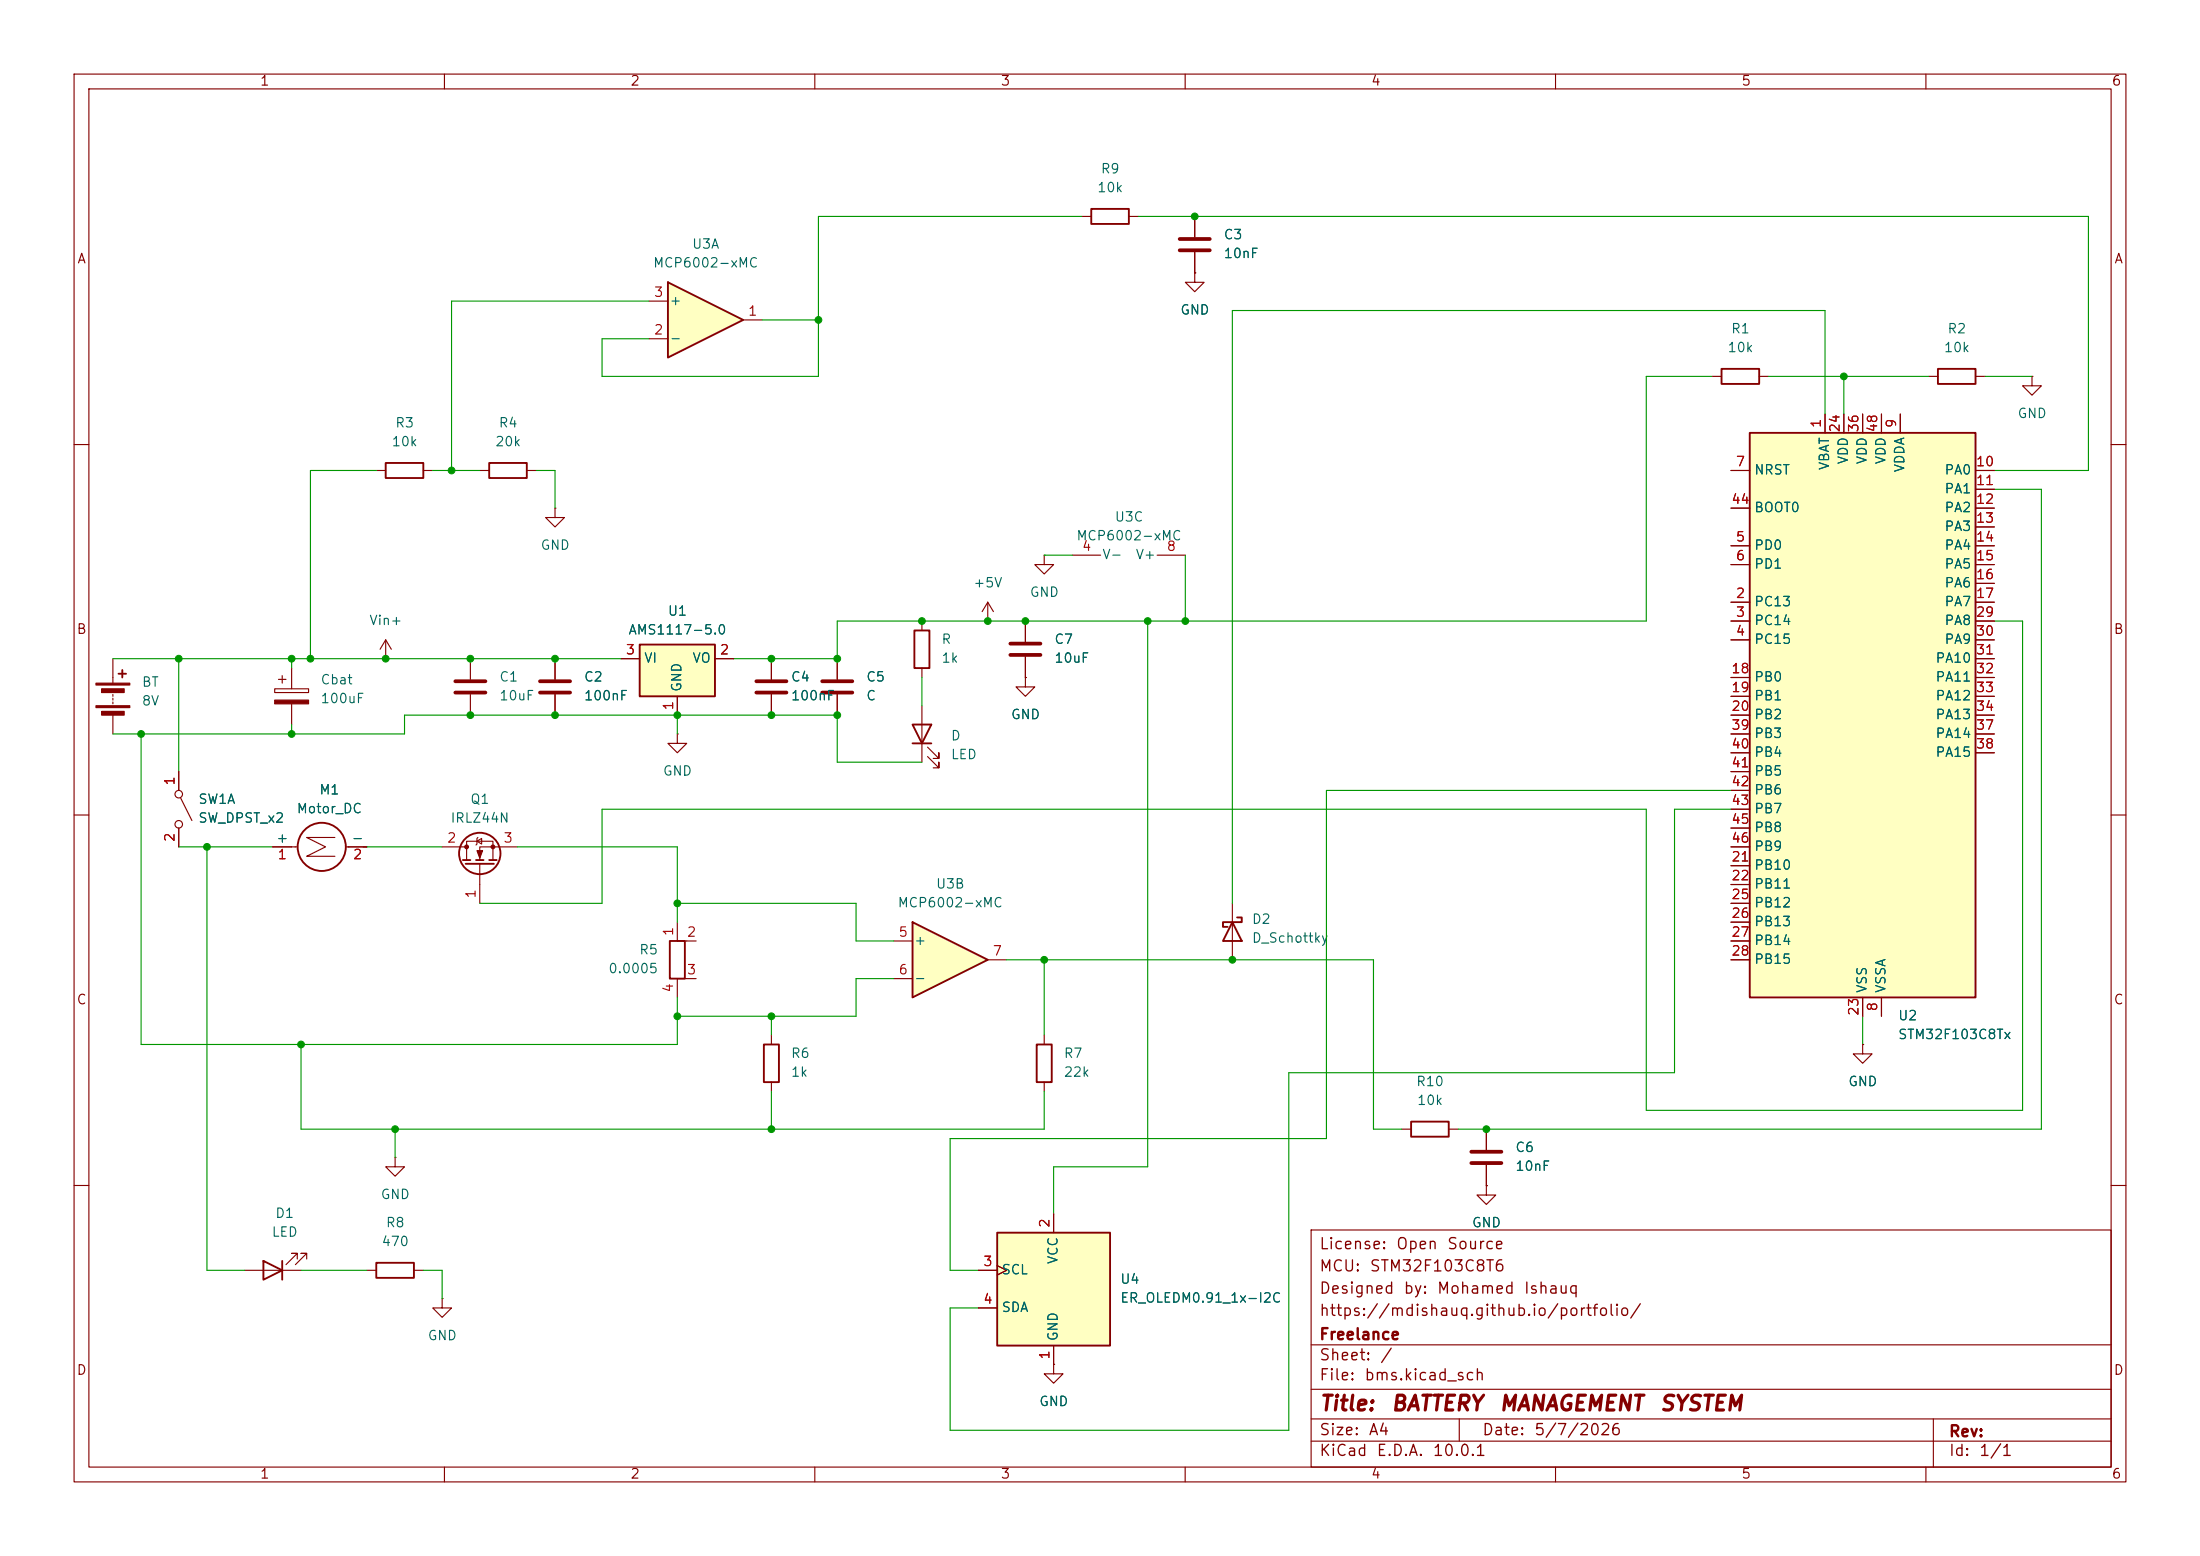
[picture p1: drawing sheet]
<svg xmlns="http://www.w3.org/2000/svg" width="297mm" height="210mm" viewBox="0 0 297 210" stroke-linecap="round" stroke-linejoin="round" font-family="sans-serif">
<g fill="none" stroke="#840000" stroke-width=".15">
<path d="M10 10h277v190h-277zM12 12h273v186h-273zM60 10v2M110 10v2M160 10v2M210 10v2M260 10v2M10 60h2M285 60h2M10 110h2M285 110h2M10 160h2"/>
<path d="M177 166h108v32h-108zM285 160h2M60 198v2M110 198v2M160 198v2M177 194.5h108M177 191.5h108M177 187.5h108M177 181.5h108M197 191.5v3M210 198v2M260 198v2"/>
<path d="M261 191.5v6.5"/>
</g>
<path d="M86.4 87h10.1v7h-10.1z" fill="#ffffc2"/>
<path d="M147.3 28.2h5.1v2h-5.1zM86.4 87h10.1v7h-10.1zM103.1 141h2.1v5.1h-2.1z" fill="none" stroke="#840000" stroke-width=".25"/>
<g fill="none" stroke="#840000" stroke-width=".15">
<path d="M146 29.2h1.3M152.4 29.2h1.3M144.8 74.9h3.8M156.2 74.9h3.8M83.8 88.9h2.6M91.4 94v2.5M96.5 88.9h2.6M104.1 88.9v2.8M104.1 93.7v2.8M104.1 139.7v1.3M104.1 146.1v1.2M251.5 141v1.2h1.2l-1.2 1.3-1.3-1.3h1.3"/>
<path d="M251.5 141h.1"/>
</g>
<path d="M102.1 91.9h4.1M102.1 93.5h4.1" fill="none" stroke="#840000" stroke-width=".51"/>
<path d="M236.2 58.4h30.5v76.2h-30.5z" fill="#ffffc2"/>
<path d="M236.2 58.4h30.5v76.2h-30.5z" fill="none" stroke="#840000" stroke-width=".25"/>
<g fill="none" stroke="#840000" stroke-width=".15">
<path d="M246.4 55.9v2.5M248.9 55.9v2.5M251.5 55.9v2.5M254 55.9v2.5M256.5 55.9v2.5M233.7 73.7h2.5M233.7 76.2h2.5M233.7 63.5h2.5M233.7 68.6h2.5M266.7 73.7h2.5M266.7 76.2h2.5M266.7 63.5h2.5"/>
<path d="M266.7 66h2.5M266.7 68.6h2.5M266.7 71.1h2.5M266.7 78.7h2.5M233.7 81.3h2.5M233.7 83.8h2.5M233.7 86.4h2.5M233.7 91.4h2.5M233.7 94h2.5M233.7 96.5h2.5M233.7 99.1h2.5M266.7 81.3h2.5"/>
<path d="M266.7 83.8h2.5M266.7 86.4h2.5M266.7 91.4h2.5M266.7 94h2.5M266.7 96.5h2.5M266.7 88.9h2.5M266.7 99.1h2.5M233.7 116.8h2.5M233.7 119.4h2.5M233.7 101.6h2.5M233.7 104.1h2.5M233.7 106.7h2.5"/>
<path d="M233.7 109.2h2.5M233.7 111.8h2.5M233.7 114.3h2.5M266.7 101.6h2.5M233.7 121.9h2.5M233.7 124.5h2.5M233.7 127h2.5M233.7 129.5h2.5M251.5 134.6v2.6M254 134.6v2.6"/>
</g>
<path d="M90.2 38.1l10.1 5.1-10.1 5.1z" fill="#ffffc2"/>
<path d="M90.2 38.1l10.1 5.1-10.1 5.1zM123.4 85.1h2.1v5.1h-2.1z" fill="none" stroke="#840000" stroke-width=".25"/>
<g fill="none" stroke="#840000" stroke-width=".15">
<path d="M87.6 45.7h2.6M87.6 40.6h2.6M100.3 43.2h2.6M141 74.9v1.3h1.2l-1.2 1.3-1.3-1.3h1.3M141 74.9h.1M63.5 88.9v2.8M63.5 93.7v2.8M74.9 88.9v2.8M74.9 93.7v2.8M113 88.9v2.8M113 93.7v2.8M124.5 83.8v1.3"/>
<path d="M124.5 90.2v1.2"/>
</g>
<path d="M61.5 91.9h4M61.5 93.5h4M72.9 91.9h4.1M72.9 93.5h4.1M111 91.9h4.1M111 93.5h4.1" fill="none" stroke="#840000" stroke-width=".51"/>
<path d="M123.2 124.5l10.1 5-10.1 5.1z" fill="#ffffc2"/>
<path d="M232.4 49.8h5.1v2h-5.1zM261.6 49.8h5.1v2h-5.1zM52.1 62.5h5v2h-5zM66 62.5h5.1v2h-5.1zM16 90.9h1M16.5 90.4v1M123.2 97.8h2.5l-1.2 2.5zM123.2 100.3h2.5M90.4 127h2.1v5.1h-2.1zM123.2 124.5l10.1 5-10.1 5.1zM35.6 170.2l2.5 1.3-2.5 1.2zM38.1 170.2v2.5" fill="none" stroke="#840000" stroke-width=".25"/>
<g fill="none" stroke="#840000" stroke-width=".15">
<path d="M161.3 36.8v1.3h1.3l-1.3 1.3-1.3-1.3h1.3M161.3 36.8h.1M161.3 29.2v2.8M161.3 34v2.8M231.1 50.8h1.3M237.5 50.8h1.3M260.3 50.8h1.3M266.7 50.8h1.3M274.3 50.8v1.3h1.3l-1.3 1.2-1.3-1.2h1.3M274.3 50.8h.1M50.8 63.5h1.3M57.1 63.5h1.3"/>
<path d="M64.8 63.5h1.2M71.1 63.5h1.3M74.9 68.6v1.3h1.3l-1.3 1.2-1.2-1.2h1.2M74.9 68.6h.1M15.2 88.9v3.3M15.2 93.7v.3M15.2 94.2v.3M15.2 94.7v.3M15.2 96.5v2.6M37.1 93h4.6v.5h-4.6zM37.6 91.7h1M38.1 91.2v1"/>
<path d="M39.4 90.2v2.8M39.4 95v2.8M52.1 88.9h.1M52.1 86.4l-.8 1.2M52.1 86.4l.7 1.2M52.1 86.4v2.5M124.5 95.3v7.6M133.3 83.8h.1M133.3 81.3l-.7 1.3M133.3 81.3l.8 1.3M133.3 81.3v2.5M138.4 91.4v1.3h1.3l-1.3 1.3-1.2-1.3h1.2"/>
<path d="M138.4 91.4h.1M138.4 83.8v2.8M138.4 88.6v2.8M125.2 102.1l1.5 1.5v-.7v.7h-.7M125.2 100.8l1.5 1.6v-.8v.8h-.7M91.4 124.5v2.5h2.6M94 132.1h-2.6v2.5M120.6 127h2.6M120.6 132.1h2.6M133.3 129.5h2.6M33 171.5h7.6M40.1 169.9v-.7h-.7h.7l-1.5 1.5"/>
<path d="M41.4 169.9v-.7h-.8h.8l-1.5 1.5"/>
</g>
<path d="M159.3 32.3h4M159.3 33.8h4M136.4 86.9h4.1M136.4 88.4h4.1" fill="none" stroke="#840000" stroke-width=".51"/>
<g fill="#840000" stroke="#840000" stroke-width=".15">
<path d="M37.1 94.5h4.6v.5h-4.6z"/>
<path d="M13 92.2h4.5v.3h-4.5z"/>
<path d="M13 95.3h4.5v.2h-4.5z"/>
<path d="M13.7 93h3.1v.5h-3.1z"/>
<path d="M13.7 96h3.1v.5h-3.1z"/>
</g>
<path d="M134.6 166.4h15.3v15.2h-15.3z" fill="#ffffc2"/>
<g fill="none" stroke="#840000" stroke-width=".25">
<path d="M62.5 116.1h1M62.9 116.6h3.8M64.3 116.1h1M66 116.1h1.1M166.4 124.5l1.2 2.5h-2.5zM167 123.8h.6v.7h-2.5v.6h.6M140 141h2v5.1h-2zM190.5 151.4h5.1v2h-5.1zM50.8 170.4h5.1v2.1h-5.1zM134.6 166.4h15.3v15.2h-15.3z"/>
<circle cx="43.4" cy="114.3" r="3.3"/>
<circle cx="64.8" cy="115.2" r="2.79"/>
</g>
<g fill="none" stroke="#840000" stroke-width=".15">
<path d="M161.3 36.8h.1M161.3 29.2v2.8M161.3 34v2.8M246.4 55.9v2.5M248.9 55.9v2.5M251.5 55.9v2.5M254 55.9v2.5M256.5 55.9v2.5M233.7 73.7h2.5M233.7 76.2h2.5M233.7 63.5h2.5M233.7 68.6h2.5"/>
<path d="M266.7 73.7h2.5M266.7 76.2h2.5M266.7 63.5h2.5M266.7 66h2.5M266.7 68.6h2.5M266.7 71.1h2.5M266.7 78.7h2.5M74.9 88.9v2.8M74.9 93.7v2.8M83.8 88.9h2.6M91.4 99.1v1.2h1.3l-1.3 1.3-1.2-1.3h1.2M91.4 99.1h.1"/>
<path d="M91.4 94v2.5M96.5 88.9h2.6M104.1 88.9v2.8M104.1 93.7v2.8M113 88.9v2.8M113 93.7v2.8M138.4 91.4h.1M138.4 83.8v2.8M138.4 88.6v2.8M233.7 81.3h2.5M233.7 83.8h2.5M233.7 86.4h2.5"/>
<path d="M233.7 91.4h2.5M233.7 94h2.5M233.7 96.5h2.5M233.7 99.1h2.5M266.7 88.9h2.5M266.7 81.3h2.5M266.7 83.8h2.5M266.7 86.4h2.5M266.7 91.4h2.5M266.7 94h2.5M266.7 96.5h2.5M266.7 99.1h2.5"/>
<path d="M24.1 104.1v2.6M24.1 111.8v2.5M24.4 107.7l1.5 3M36.8 114.3h3.4M45.2 113h-3.8l2.5 1.3-2.5 1.3h3.8M46.7 114.3h2.8M59.7 114.3h3.3M63 116.1v-2.6h3.5v2.6M64.4 113.5l.6-.3v.7zM64.5 113l-.1 .2v.7l-.1 .1M64.8 116.6v5.3M69.8 114.3h-5v1.8"/>
<path d="M233.7 114.3h2.5M233.7 116.8h2.5M233.7 119.4h2.5M233.7 101.6h2.5M233.7 104.1h2.5M233.7 106.7h2.5M233.7 109.2h2.5M233.7 111.8h2.5M266.7 101.6h2.5M141 139.7v1.3M166.4 121.9v7.6M233.7 121.9h2.5"/>
<path d="M233.7 124.5h2.5M233.7 127h2.5M233.7 129.5h2.5M251.5 134.6v2.6M254 134.6v2.6M53.3 156.2v1.3h1.3l-1.3 1.3-1.2-1.3h1.2M53.3 156.2h.1M141 146.1v1.2M189.2 152.4h1.3M195.6 152.4h1.2M200.7 152.4v2.8M200.7 157.2v2.8"/>
<path d="M251.5 141h.1M49.5 171.5h1.3M55.9 171.5h1.2M59.7 175.3v1.2h1.3l-1.3 1.3-1.3-1.3h1.3M59.7 175.3h.1M132.1 171.5h2.5M132.1 176.5h2.5M134.6 170.8l1.3 .7-1.3 .6M142.2 163.8v2.6M200.7 160v1.3h1.2l-1.2 1.3-1.3-1.3h1.3M200.7 160h.1M142.2 184.2v1.2h1.3l-1.3 1.3-1.2-1.3h1.2"/>
<path d="M142.2 184.2h.1M142.2 181.6v2.6"/>
<circle cx="24.1" cy="111.3" r=".51"/>
<circle cx="24.1" cy="107.2" r=".51"/>
</g>
<g fill="#840000" stroke="#840000" stroke-width=".15">
<path d="M64.4 114.8h.8l-.4 1z"/>
<circle cx="63" cy="114.3" r=".25"/>
<circle cx="66.5" cy="114.3" r=".25"/>
</g>
<path d="M198.6 155.4h4.1M198.6 157h4.1" fill="none" stroke="#840000" stroke-width=".51"/>
<g fill="none" stroke="#009600" stroke-width=".15">
<path d="M146 29.2h-35.5v21.6h-29.2v-5.1h6.3M153.7 29.2h128.2v34.3h-12.7M87.6 40.6h-26.6v22.9M102.9 43.2h7.6M231.1 50.8h-8.9v33h-109.2v5.1h-13.9M238.8 50.8h21.5M246.4 55.9v-14h-80v80M248.9 50.8v5.1M268 50.8h6.3M50.8 63.5h-8.9v25.4M58.4 63.5h6.4M72.4 63.5h2.5v5.1"/>
<path d="M141 74.9h3.8M160 74.9v8.9M269.2 66h6.4v86.4h-78.8M15.2 99.1h39.4v-2.6h58.4v6.4h11.5M15.2 88.9h68.6M19 99.1v41.9h72.4v-6.4M24.1 88.9v15.2M39.4 88.9v1.3M39.4 97.8v1.3M91.4 96.5v2.6M124.5 91.4v3.9M154.9 83.8v73.7h-12.7v6.3"/>
<path d="M269.2 83.8h3.8v66.1h-50.8v-40.7h-140.9v12.7h-16.5M24.1 114.3h12.7M27.9 114.3v57.2h5.1M49.5 114.3h10.2M69.8 114.3h21.6v10.2M233.7 109.2h-7.6v35.6h-52.1v48.2h-45.7v-16.5h3.8M233.7 106.7h-54.6v47h-50.8v17.8h3.8M91.4 121.9h24.2v5.1h5M104.1 137.2v2.5M120.6 132.1h-5v5.1h-24.2M135.9 129.5h49.5v22.9h3.8M141 129.5v10.2"/>
<path d="M251.5 137.2v3.8M40.6 141v11.4h100.4v-5.1M53.3 152.4v3.8M104.1 147.3v5.1M40.6 171.5h8.9M57.1 171.5h2.6v3.8"/>
</g>
<g fill="#009600" stroke="#009600" stroke-width=".14">
<circle cx="104.1" cy="152.4" r=".46"/>
<circle cx="91.4" cy="121.9" r=".46"/>
<circle cx="113" cy="96.5" r=".46"/>
<circle cx="91.4" cy="137.2" r=".46"/>
<circle cx="104.1" cy="137.2" r=".46"/>
<circle cx="74.9" cy="88.9" r=".46"/>
<circle cx="74.9" cy="96.5" r=".46"/>
<circle cx="61" cy="63.5" r=".46"/>
<circle cx="104.1" cy="96.5" r=".46"/>
<circle cx="113" cy="88.9" r=".46"/>
<circle cx="104.1" cy="88.9" r=".46"/>
<circle cx="110.5" cy="43.2" r=".46"/>
<circle cx="161.3" cy="29.2" r=".46"/>
<circle cx="154.9" cy="83.8" r=".46"/>
<circle cx="138.4" cy="83.8" r=".46"/>
<circle cx="133.3" cy="83.8" r=".46"/>
<circle cx="124.5" cy="83.8" r=".46"/>
<circle cx="248.9" cy="50.8" r=".46"/>
<circle cx="160" cy="83.8" r=".46"/>
<circle cx="63.5" cy="88.9" r=".46"/>
<circle cx="63.5" cy="96.5" r=".46"/>
<circle cx="52.1" cy="88.9" r=".46"/>
<circle cx="39.4" cy="88.9" r=".46"/>
<circle cx="41.9" cy="88.9" r=".46"/>
<circle cx="24.1" cy="88.9" r=".46"/>
<circle cx="19" cy="99.1" r=".46"/>
<circle cx="40.6" cy="141" r=".46"/>
<circle cx="53.3" cy="152.4" r=".46"/>
<circle cx="39.4" cy="99.1" r=".46"/>
<circle cx="27.9" cy="114.3" r=".46"/>
<circle cx="91.4" cy="96.5" r=".46"/>
<circle cx="141" cy="129.5" r=".46"/>
<circle cx="166.4" cy="129.5" r=".46"/>
<circle cx="200.7" cy="152.4" r=".46"/>
</g>
<g font-size="2" fill="#840000">
<text x="178" y="190.9">Title:</text>
<text x="187.7" y="190.9">BATTERY</text>
<text x="202.3" y="190.9">MANAGEMENT</text>
<text x="223.9" y="190.9">SYSTEM</text>
</g>
<g font-size="1.5" fill="#840000">
<text x="178" y="172">MCU:</text>
<text x="178" y="169">License:</text>
<text x="184.8" y="172">STM32F103C8T6</text>
<text x="188.4" y="169">Open</text>
<text x="195.2" y="169">Source</text>
<text x="178" y="178">https://mdishauq.github.io/portfolio/</text>
<text x="178" y="175">Designed</text>
<text x="189.4" y="175">by:</text>
<text x="193.9" y="175">Mohamed</text>
<text x="205.6" y="175">Ishauq</text>
<text x="178" y="184">Sheet:</text>
<text x="178" y="181.2">Freelance</text>
<text x="186.2" y="184">/</text>
<text x="178" y="186.7">File:</text>
<text x="184.1" y="186.7">bms.kicad_sch</text>
<text x="178" y="196.9">KiCad</text>
<text x="178" y="194.1">Size:</text>
<text x="184.7" y="194.1">A4</text>
<text x="185.7" y="196.9">E.D.A.</text>
<text x="193.3" y="196.9">10.0.1</text>
<text x="200" y="194.1">Date:</text>
<text x="207" y="194.1">5/7/2026</text>
<text x="263" y="194.3">Rev:</text>
<text x="263" y="196.9">Id:</text>
<text x="267.1" y="196.9">1/1</text>
</g>
<g font-size="1.3" fill="#840000">
<text x="35" y="11.9">1</text>
<text x="85" y="11.9">2</text>
<text x="135" y="11.9">3</text>
<text x="185" y="11.9">4</text>
<text x="235" y="11.9">5</text>
<text x="285" y="11.9">6</text>
<text x="10.3" y="35.9">A</text>
<text x="285.3" y="35.9">A</text>
<text x="10.3" y="85.9">B</text>
<text x="285.3" y="85.9">B</text>
<text x="10.3" y="135.9">C</text>
<text x="285.3" y="135.9">C</text>
<text x="10.3" y="185.9">D</text>
<text x="285.3" y="185.9">D</text>
<text x="35" y="199.9">1</text>
<text x="85" y="199.9">2</text>
<text x="135" y="199.9">3</text>
<text x="185" y="199.9">4</text>
<text x="235" y="199.9">5</text>
<text x="285" y="199.9">6</text>
</g>
<g font-size="1.3" fill="#006464">
<text x="148.5" y="23.7">R9</text>
<text x="148" y="26.3">10k</text>
<text x="93.3" y="33.9">U3A</text>
<text x="165.1" y="32.6">C3</text>
<text x="165.1" y="35.2">10nF</text>
<text x="88.1" y="36.4">MCP6002-xMC</text>
<text x="90.3" y="41.5">+</text>
<text x="90.3" y="46.6">-</text>
<text x="159.3" y="42.8">GND</text>
<text x="233.1" y="47.9">10k</text>
<text x="233.6" y="45.3">R1</text>
<text x="262.3" y="47.9">10k</text>
<text x="262.8" y="45.3">R2</text>
<text x="53.3" y="58">R3</text>
<text x="67.2" y="58">R4</text>
<text x="272.3" y="56.7">GND</text>
<text x="52.8" y="60.6">10k</text>
<text x="66.8" y="60.6">20k</text>
<text x="236.7" y="64.4">NRST</text>
<text x="247.2" y="63.5" transform="rotate(-90 247.2 63.5)">VBAT</text>
<text x="249.8" y="62.8" transform="rotate(-90 249.8 62.8)">VDD</text>
<text x="252.3" y="62.8" transform="rotate(-90 252.3 62.8)">VDD</text>
<text x="254.9" y="62.8" transform="rotate(-90 254.9 62.8)">VDD</text>
<text x="257.4" y="63.8" transform="rotate(-90 257.4 63.8)">VDDA</text>
<text x="262.4" y="64.4">PA0</text>
<text x="150.4" y="70.7">U3C</text>
<text x="236.7" y="69.4">BOOT0</text>
<text x="262.4" y="66.9">PA1</text>
<text x="262.4" y="69.4">PA2</text>
<text x="262.4" y="72">PA3</text>
<text x="72.9" y="74.5">GND</text>
<text x="145.2" y="73.3">MCP6002-xMC</text>
<text x="148.7" y="75.8">V-</text>
<text x="153.2" y="75.8">V+</text>
<text x="236.7" y="74.5">PD0</text>
<text x="236.7" y="77.1">PD1</text>
<text x="262.4" y="74.5">PA4</text>
<text x="262.4" y="77.1">PA5</text>
<text x="90.1" y="83.4">U1</text>
<text x="131.3" y="79.6">+5V</text>
<text x="138.9" y="80.9">GND</text>
<text x="236.7" y="82.1">PC13</text>
<text x="262.4" y="79.6">PA6</text>
<text x="262.4" y="82.1">PA7</text>
<text x="49.8" y="84.7">Vin+</text>
<text x="84.7" y="86">AMS1117-5.0</text>
<text x="86.9" y="89.8">VI</text>
<text x="93.4" y="89.8">VO</text>
<text x="127" y="87.2">R</text>
<text x="127" y="89.8">1k</text>
<text x="142.2" y="87.2">C7</text>
<text x="142.2" y="89.8">10uF</text>
<text x="236.7" y="84.7">PC14</text>
<text x="236.7" y="87.2">PC15</text>
<text x="261.2" y="89.8">PA10</text>
<text x="262.4" y="84.7">PA8</text>
<text x="262.4" y="87.2">PA9</text>
<text x="19.1" y="95.5">8V</text>
<text x="19.1" y="93">BT</text>
<text x="43.2" y="92.7">Cbat</text>
<text x="43.2" y="95.2">100uF</text>
<text x="67.3" y="92.3">C1</text>
<text x="67.3" y="94.8">10uF</text>
<text x="78.7" y="92.3">C2</text>
<text x="78.7" y="94.8">100nF</text>
<text x="92.3" y="93.5" transform="rotate(-90 92.3 93.5)">GND</text>
<text x="106.7" y="92.3">C4</text>
<text x="106.7" y="94.8">100nF</text>
<text x="116.8" y="92.3">C5</text>
<text x="116.8" y="94.8">C</text>
<text x="236.7" y="92.3">PB0</text>
<text x="236.7" y="94.8">PB1</text>
<text x="261.2" y="92.3">PA11</text>
<text x="261.2" y="94.8">PA12</text>
<text x="128.3" y="100.2">D</text>
<text x="136.4" y="97.4">GND</text>
<text x="236.7" y="97.4">PB2</text>
<text x="236.7" y="99.9">PB3</text>
<text x="261.2" y="97.4">PA13</text>
<text x="261.2" y="99.9">PA14</text>
<text x="43" y="107.5">M1</text>
<text x="89.4" y="105">GND</text>
<text x="128.3" y="102.8">LED</text>
<text x="236.7" y="102.5">PB4</text>
<text x="236.7" y="105">PB5</text>
<text x="236.7" y="107.5">PB6</text>
<text x="261.2" y="102.5">PA15</text>
<text x="26.7" y="108.8">SW1A</text>
<text x="26.7" y="111.4">SW_DPST_x2</text>
<text x="40" y="110.1">Motor_DC</text>
<text x="60.7" y="111.4">IRLZ44N</text>
<text x="63.4" y="108.8">Q1</text>
<text x="236.7" y="110.1">PB7</text>
<text x="236.7" y="112.6">PB8</text>
<text x="37.2" y="114">+</text>
<text x="47.4" y="114">-</text>
<text x="236.7" y="117.7">PB10</text>
<text x="236.7" y="115.2">PB9</text>
<text x="121.1" y="122.8">MCP6002-xMC</text>
<text x="126.3" y="120.2">U3B</text>
<text x="168.9" y="125">D2</text>
<text x="236.7" y="120.2">PB11</text>
<text x="236.7" y="122.8">PB12</text>
<text x="236.7" y="125.3">PB13</text>
<text x="82" y="131.7">0.0005</text>
<text x="86.2" y="129.1">R5</text>
<text x="123.3" y="127.9">+</text>
<text x="168.9" y="127.5">D_Schottky</text>
<text x="236.7" y="127.9">PB14</text>
<text x="236.7" y="130.4">PB15</text>
<text x="123.3" y="132.9">-</text>
<text x="252.3" y="134.1" transform="rotate(-90 252.3 134.1)">VSS</text>
<text x="254.9" y="134.1" transform="rotate(-90 254.9 134.1)">VSSA</text>
<text x="106.7" y="143.1">R6</text>
<text x="143.5" y="143.1">R7</text>
<text x="256.2" y="138">U2</text>
<text x="256.2" y="140.6">STM32F103C8Tx</text>
<text x="106.7" y="145.6">1k</text>
<text x="143.5" y="145.6">22k</text>
<text x="191.1" y="146.9">R10</text>
<text x="191.2" y="149.5">10k</text>
<text x="249.4" y="146.9">GND</text>
<text x="204.5" y="155.8">C6</text>
<text x="204.5" y="158.3">10nF</text>
<text x="36.6" y="167.2">LED</text>
<text x="37.1" y="164.7">D1</text>
<text x="51.3" y="162.2">GND</text>
<text x="52" y="166">R8</text>
<text x="198.6" y="166">GND</text>
<text x="51.4" y="168.5">470</text>
<text x="135.1" y="172.3">SCL</text>
<text x="143.1" y="170.7" transform="rotate(-90 143.1 170.7)">VCC</text>
<text x="151.1" y="173.6">U4</text>
<text x="135.1" y="177.4">SDA</text>
<text x="151.1" y="176.1">ER_OLEDM0.91_1x-I2C</text>
<text x="57.7" y="181.2">GND</text>
<text x="143.1" y="181.1" transform="rotate(-90 143.1 181.1)">GND</text>
<text x="140.2" y="190.1">GND</text>
</g>
<g font-size="1.3" fill="#a90000">
<text x="88.2" y="40.4">3</text>
<text x="88.2" y="45.5">2</text>
<text x="100.9" y="42.9">1</text>
<text x="246.1" y="57.9" transform="rotate(-90 246.1 57.9)">1</text>
<text x="248.7" y="58.5" transform="rotate(-90 248.7 58.5)">24</text>
<text x="251.2" y="58.5" transform="rotate(-90 251.2 58.5)">36</text>
<text x="253.7" y="58.5" transform="rotate(-90 253.7 58.5)">48</text>
<text x="256.3" y="57.9" transform="rotate(-90 256.3 57.9)">9</text>
<text x="234.2" y="63.2">7</text>
<text x="266.7" y="63.2">10</text>
<text x="266.7" y="65.8">11</text>
<text x="233.6" y="68.3">44</text>
<text x="266.7" y="68.3">12</text>
<text x="266.7" y="70.9">13</text>
<text x="146" y="74.7">4</text>
<text x="157.4" y="74.7">8</text>
<text x="234.2" y="73.4">5</text>
<text x="234.2" y="75.9">6</text>
<text x="266.7" y="73.4">14</text>
<text x="266.7" y="75.9">15</text>
<text x="234.2" y="81">2</text>
<text x="234.2" y="83.6">3</text>
<text x="266.7" y="78.5">16</text>
<text x="266.7" y="81">17</text>
<text x="266.7" y="83.6">29</text>
<text x="84.4" y="88.6">3</text>
<text x="97.1" y="88.6">2</text>
<text x="234.2" y="86.1">4</text>
<text x="266.7" y="86.1">30</text>
<text x="266.7" y="88.6">31</text>
<text x="91.2" y="96" transform="rotate(-90 91.2 96)">1</text>
<text x="233.6" y="91.2">18</text>
<text x="233.6" y="93.7">19</text>
<text x="266.7" y="91.2">32</text>
<text x="266.7" y="93.7">33</text>
<text x="233.6" y="96.3">20</text>
<text x="233.6" y="98.8">39</text>
<text x="233.6" y="101.3">40</text>
<text x="266.7" y="96.3">34</text>
<text x="266.7" y="98.8">37</text>
<text x="266.7" y="101.3">38</text>
<text x="23.9" y="106.1" transform="rotate(-90 23.9 106.1)">1</text>
<text x="233.6" y="103.9">41</text>
<text x="233.6" y="106.4">42</text>
<text x="23.9" y="113.7" transform="rotate(-90 23.9 113.7)">2</text>
<text x="233.6" y="109">43</text>
<text x="233.6" y="111.5">45</text>
<text x="37.4" y="116.3">1</text>
<text x="47.6" y="116.3">2</text>
<text x="60.3" y="114">2</text>
<text x="67.9" y="114">3</text>
<text x="233.6" y="116.6">21</text>
<text x="233.6" y="119.1">22</text>
<text x="233.6" y="114">46</text>
<text x="64.5" y="121.4" transform="rotate(-90 64.5 121.4)">1</text>
<text x="233.6" y="121.7">25</text>
<text x="233.6" y="124.2">26</text>
<text x="91.2" y="126.4" transform="rotate(-90 91.2 126.4)">1</text>
<text x="92.6" y="126.7">2</text>
<text x="92.6" y="131.8">3</text>
<text x="121.2" y="126.7">5</text>
<text x="121.2" y="131.8">6</text>
<text x="133.9" y="129.3">7</text>
<text x="233.6" y="126.7">27</text>
<text x="233.6" y="129.3">28</text>
<text x="91.2" y="134.1" transform="rotate(-90 91.2 134.1)">4</text>
<text x="251.2" y="137.2" transform="rotate(-90 251.2 137.2)">23</text>
<text x="253.7" y="136.6" transform="rotate(-90 253.7 136.6)">8</text>
<text x="142" y="165.8" transform="rotate(-90 142 165.8)">2</text>
<text x="132.6" y="171.2">3</text>
<text x="132.6" y="176.3">4</text>
<text x="142" y="183.6" transform="rotate(-90 142 183.6)">1</text>
</g>
</svg>
